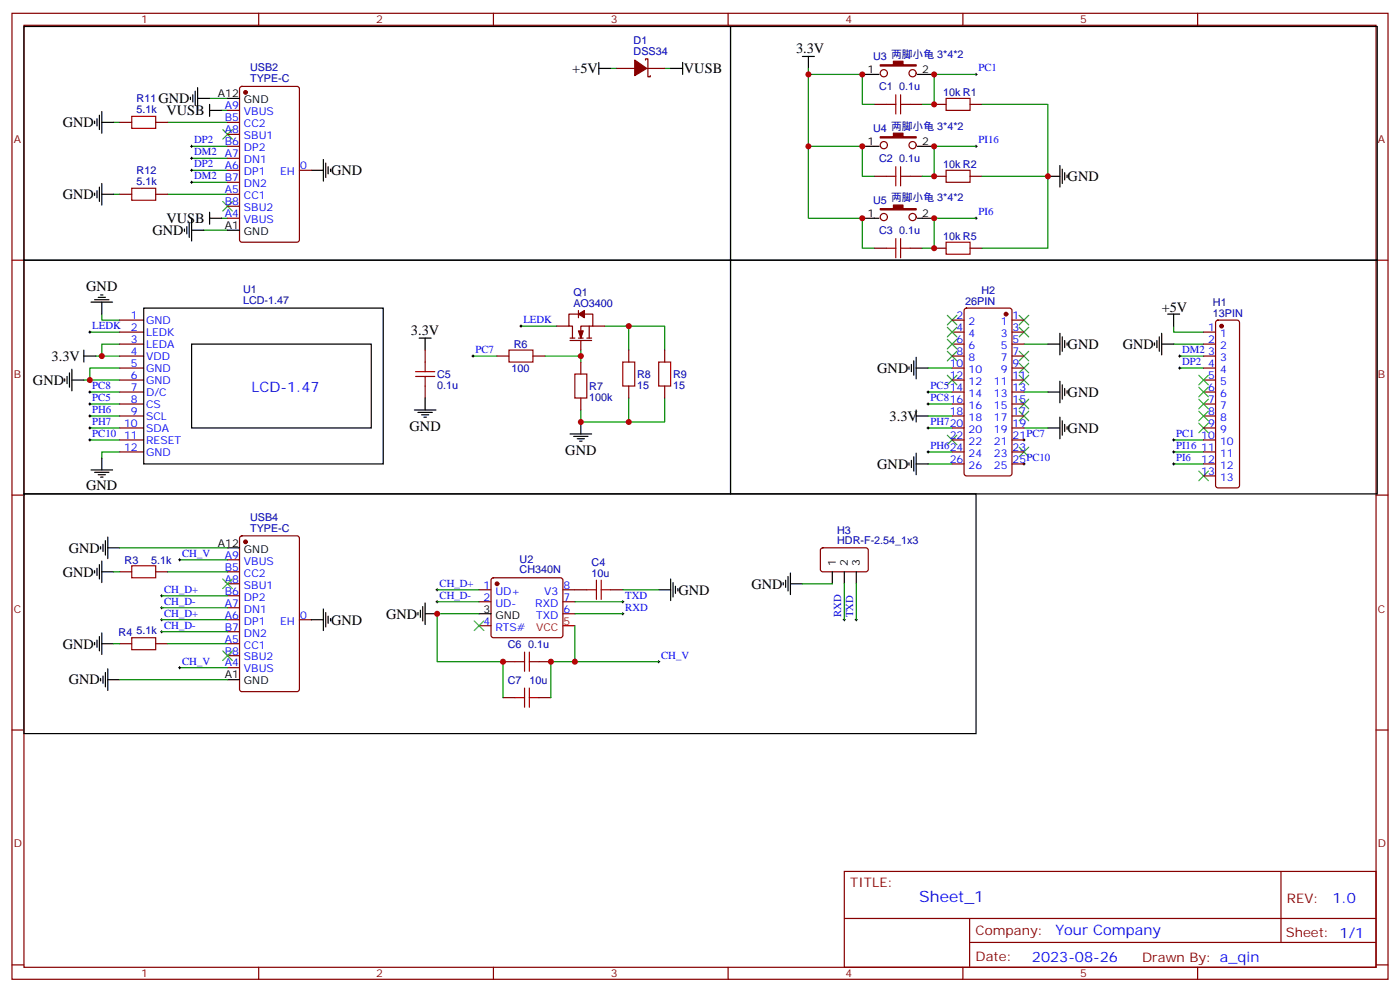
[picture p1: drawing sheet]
<svg xmlns="http://www.w3.org/2000/svg" width="412mm" height="292mm" viewBox="0 0 412 292" stroke-linecap="round" stroke-linejoin="round" font-family="sans-serif">
<g fill="none" stroke="#870000" stroke-width=".35">
<path d="M3.5 3.9h405.4v284.4h-405.4zM7.1 7.4h398.2v277.3h-398.2zM76.2 3.9v3.5M145.3 3.9v3.5M190.1 17.7v-.4h.8v5.3h.7v-.3M214.5 3.9v3.5M283.6 3.9v3.5M352.8 3.9v3.5M35.3 36h3.5M45.9 36h3.5M67 36h3.6M67 32.5h3.6"/>
<path d="M67 39.5h3.6M70.8 25.6l.5-.2h16.2l.6 .5 .1 44.7-.5 .6-16.4 .1-.7-.5v-44.7zM181.7 20.1h5.3M190.5 20.1h5.3M257.5 30.7h3.6M268.1 30.7h3.5M275.2 30.7h3.5M285.8 30.7h3.5M35.3 57.2h3.5M45.9 57.2h3.5M67 57.2h3.6M67 50.1h3.6"/>
<path d="M67 43.1h3.6M67 46.6h3.6M67 53.7h3.6M88.2 50.1h3.5M257.5 51.9h3.6M268.1 51.9h3.5M275.2 51.9h3.5M285.8 51.9h3.5M3.5 76.6h3.6M67 64.2h3.6M67 60.7h3.6M257.5 73.1h3.6"/>
<path d="M268.1 73.1h3.5M275.2 73.1h3.5M285.8 73.1h3.5M405.3 76.6h3.6M35.3 94.2h7M35.3 97.8h7M164 96h3.6M167.9 99.5h1.4M170.4 92.5h-2.8v3.5h1v3.5M170.4 91.4v2.1M170.4 99.5h1.4M172.2 92.5h2.4v3.5h-3.5v3.5"/>
<path d="M172.9 99.5h1.4M173.6 96v3.5M174.6 96h3.6M280.5 94.2h3.5M280.5 97.8h3.5M284.2 90.9l.5-.2h12.7l.6 .4 .1 48.3-.5 .6-12.9 .1-.7-.5v-48.2zM298.1 94.2h3.5M298.1 97.8h3.5M354.5 97.8h3.6M358.3 94.4l.5-.2h5.6l.5 .2 .2 .5v48l-.2 .5-.5 .2h-5.6l-.5-.2-.2-.5v-48zM35.3 104.8h7M35.3 101.3h7"/>
<path d="M35.3 108.3h7M35.3 111.9h7M35.3 115.4h7M35.3 118.9h7M125.2 103v3.6M125.2 113.6v3.6M146.4 104.8h3.5M157 104.8h3.5M167.9 100.2h6.4M171.1 100.2v2.8M171.1 106.6v3.5M171.1 117.2v3.5"/>
<path d="M185.2 103v3.6M185.2 113.6v3.6M195.8 103v3.6M195.8 113.6v3.6M280.5 104.8h3.5M280.5 101.3h3.5M280.5 108.3h3.5M280.5 111.9h3.5M280.5 115.4h3.5M280.5 118.9h3.5M298.1 104.8h3.5M298.1 101.3h3.5"/>
<path d="M298.1 108.3h3.5M298.1 111.9h3.5M298.1 115.4h3.5M298.1 118.9h3.5M354.5 104.8h3.6M354.5 101.3h3.6M354.5 108.3h3.6M354.5 111.9h3.6M354.5 115.4h3.6M354.5 118.9h3.6M35.3 122.4h7M35.3 126h7"/>
<path d="M35.3 129.5h7M35.3 133h7M280.5 122.4h3.5M280.5 126h3.5M280.5 129.5h3.5M280.5 133h3.5M280.5 136.6h3.5M298.1 122.4h3.5M298.1 126h3.5M298.1 129.5h3.5M298.1 133h3.5M298.1 136.6h3.5"/>
<path d="M354.5 122.4h3.6M354.5 126h3.6M354.5 129.5h3.6M354.5 133h3.6M354.5 136.6h3.6M3.5 145.7h3.6M70.8 157.9l.5-.2h16.2l.6 .5 .1 44.7-.5 .6-16.4 .1-.7-.5v-44.7zM354.5 140.1h3.6M405.3 145.7h3.6M35.3 168.3h3.5M45.9 168.3h3.5M67 164.8h3.6"/>
<path d="M67 168.3h3.6M67 175.4h3.6M67 171.8h3.6M67 178.9h3.6M141.1 173.6h3.5M141.1 177.1h3.5M144.9 170.3l.4-.2h19.8l.5 .2 .2 .5v16.2l-.2 .5-.5 .2h-19.8l-.5-.2-.2-.5v-16.2zM165.8 173.6h7.1M165.8 177.1h3.5M179.9 173.6h3.5M241.9 161.5l.5-.2h12.9l.5 .7-.1 5.9-.6 .4-13-.1-.4-.6v-5.6zM35.3 189.5h3.5"/>
<path d="M45.9 189.5h3.5M67 196.5h3.6M67 182.4h3.6M67 185.9h3.6M67 189.5h3.6M67 193h3.6M88.2 182.4h3.5M141.1 184.2h3.5M148.2 194.8h3.5M158.7 194.8h3.6M165.8 180.7h3.5M3.5 214.9h3.6"/>
<path d="M148.2 205.4h3.5M158.7 205.4h3.6M405.3 214.9h3.6M248.7 256.5h156.6v28.2h-156.6zM377.3 256.5v20.9M248.7 270.4h156.5M285.6 277.4h119.6M285.6 270.4v14.1M3.5 284h3.6M76.2 284.7v3.6M145.3 284.7v3.6M214.5 284.7v3.6"/>
<path d="M283.6 284.7v3.6M352.8 284.7v3.6M405.3 284h3.6"/>
<circle cx="260.4" cy="21.6" r="1.06"/>
<circle cx="268.8" cy="21.6" r="1.06"/>
<circle cx="260.4" cy="42.7" r="1.06"/>
<circle cx="268.8" cy="42.7" r="1.06"/>
<circle cx="260.4" cy="63.9" r="1.06"/>
<circle cx="268.8" cy="63.9" r="1.06"/>
</g>
<g fill="none" stroke="#000" stroke-width=".35">
<path d="M7.1 7.8h208.1v68.8h-208.1zM176.4 18.4v3.5M201.1 18.4v3.5M215.2 7.8h190.5v68.8h-190.5zM236.4 16.6h3.5M238.1 16.6v3.5M27.9 35.7v.7M28.6 35v2.1M29.3 33.9v4.2M30 36h3.5M30 32.8v6.4M56.1 28.6v.7"/>
<path d="M56.8 27.9v2.1M57.5 26.8v4.3M58.2 29h3.5M58.2 25.8v6.3M61.7 30.7v3.6M61.7 32.5h3.6M67 29h3.6M176.4 20.1h3.5M197.6 20.1h3.5M254 21.9h4.9M270.2 21.9h5M27.9 56.8v.7"/>
<path d="M28.6 56.1v2.1M29.3 55.1v4.2M30 54v6.4M30 57.2h3.5M91.7 50.1h3.5M95.2 47v6.3M96 48v4.2M96.7 49.1v2.1M97.4 49.8v.7M254 43.1h4.9M270.2 43.1h5M308.7 51.9h3.5"/>
<path d="M312.2 48.7v6.4M312.9 49.8v4.2M313.6 50.8v2.2M314.3 51.5v.7M7.1 76.6h208.1v68.8h-208.1zM54.3 67.4v.7M55 66.7v2.1M55.7 65.7v4.2M56.4 67.8h3.6M56.4 64.6v6.3M61.7 64.2h3.6M61.7 62.5v3.5"/>
<path d="M67 67.8h3.6M215.2 76.6h190.5v68.8h-190.5zM254 64.2h4.9M270.2 64.2h5M26.8 88.9h6.4M27.9 88.2h4.2M28.9 87.5h2.1M29.6 86.8h.7M30 88.9v3.6M42.3 90.7h70.6v45.9h-70.6zM123.5 99.5h3.5M125.2 99.5v3.5"/>
<path d="M312.2 98.1v6.4M312.9 99.2v4.2M341.5 99.2v4.2M342.2 98.1v6.4M344 92.5h3.5M345.7 92.5v3.5M19 111.5v.7M19.8 110.8v2.1M20.5 109.7v4.3M21.2 111.9h3.5M21.2 108.7v6.3M24.7 104.8h3.5"/>
<path d="M24.7 103v3.6M56.4 101.3h53v24.7h-53zM125.2 117.2v3.5M267.8 108v.7M268.5 107.3v2.1M269.2 106.2v4.3M269.9 105.2v6.3M269.9 108.3h3.5M308.7 115.4h3.5M308.7 101.3h3.5M312.2 112.2v6.4M312.9 113.3v4.2"/>
<path d="M313.6 100.2v2.1M313.6 114.3v2.2M314.3 100.9v.7M314.3 115v.7M340.1 100.9v.7M340.8 100.2v2.1M342.2 101.3h3.5M26.8 138.3h6.4M27.9 139h4.2M28.9 139.7h2.1M30 134.8v3.5M122.1 120.7h6.3"/>
<path d="M123.1 121.4h4.3M124.2 122.1h2.1M124.9 122.8h.7M167.9 127.7h6.4M169 128.4h4.2M170 129.2h2.2M170.7 129.9h.7M171.1 124.2v3.5M267.8 136.2v.7M268.5 135.5v2.1M269.2 134.4v4.3M269.9 136.6h3.5"/>
<path d="M269.9 120.7v3.5M269.9 133.4v6.3M269.9 122.4h3.5M308.7 126h3.5M312.2 122.8v6.4M312.9 123.9v4.2M313.6 124.9v2.1M314.3 125.6v.7M7.1 145.4h280.4v70.5h-280.4zM29.6 140.4h.7M31 159.1v4.3M31.7 158.1v6.3"/>
<path d="M27.9 168v.7M28.6 167.3v2.1M29.3 166.2v4.2M29.6 160.9v.7M30 165.1v6.4M30 168.3h3.5M30.3 160.2v2.1M31.7 161.3h3.6M67 161.3h3.6M95.2 179.2v6.4M123.8 179.6v2.1M124.5 178.5v4.3"/>
<path d="M125.2 177.5v6.3M194 173.6h3.6M197.6 170.4v6.4M198.3 171.5v4.2M199 172.5v2.2M199.7 173.2v.8M230.7 171.5v.7M231.4 170.8v2.1M232.1 169.7v4.3M232.8 171.8h3.6M232.8 168.7v6.3M245.2 168.3v3.5"/>
<path d="M248.7 168.3v3.5M252.2 168.3v3.5M27.9 189.1v.7M28.6 188.4v2.1M29.3 187.4v4.2M29.6 199.7v.7M30 186.3v6.4M30 189.5h3.5M30.3 199v2.1M31 197.9v4.3M31.7 196.9v6.3M91.7 182.4h3.5"/>
<path d="M96 180.3v4.2M96.7 181.4v2.1M97.4 182.1v.7M123.1 180.3v.7M125.2 180.7h3.6M141.1 180.7h3.5M31.7 200.1h3.6M67 200.1h3.6"/>
</g>
<g fill="none" stroke="#008700" stroke-width=".35">
<path d="M33.5 36h1.8M49.4 36h17.6M61.7 29h5.3M65.3 32.5h1.7M179.9 20.1h1.8M195.8 20.1h1.8M238.1 20.1v44.1h15.9v8.9h3.5M238.1 21.9h15.9v8.8h3.5M287.5 21.9h-12.3v8.8h-3.6M289.3 30.7h19.4v42.4h-19.4M33.5 57.2h1.8M49.4 57.2h17.6"/>
<path d="M56.4 53.7h10.6M56.4 50.1h10.6M56.4 46.6h10.6M56.4 43.1h10.6M238.1 43.1h15.9v8.8h3.5M287.5 43.1h-12.3v8.8h-3.6M289.3 51.9h19.4M60 67.8h7M65.3 64.2h1.7M287.5 64.2h-12.3v8.9h-3.6M26.5 97.8h8.8M30 92.5v1.7h5.3"/>
<path d="M153.5 96h10.5M178.2 96h17.6v7M185.2 96v7M345.7 96v1.8h8.8M24.7 111.9h10.6M26.5 118.9h8.8M26.5 115.4h8.8M28.2 104.8h7.1M35.3 108.3h-8.8v3.6M35.3 101.3h-5.3v3.5M139.3 104.8h7.1M171.1 103v1.8h-10.6"/>
<path d="M171.1 104.8v1.8M185.2 117.2v7M195.8 117.2v7h-24.7v-3.5M273.4 118.9h7.1M273.4 115.4h7.1M273.4 108.3h7.1M301.6 115.4h7.1M301.6 101.3h7.1M345.7 101.3h8.8M347.5 104.8h7M347.5 108.3h7M26.5 129.5h8.8"/>
<path d="M26.5 126h8.8M26.5 122.4h8.8M35.3 133h-5.3v1.8M273.4 126h7.1M273.4 122.4h7.1M273.4 133h7.1M273.4 136.6h7.1M301.6 126h7.1M345.7 129.5h8.8M345.7 133h8.8M345.7 136.6h8.8M33.5 168.3h1.8"/>
<path d="M35.3 161.3h31.7M47.6 175.4h19.4M47.6 178.9h19.4M49.4 168.3h17.6M52.9 164.8h14.1M128.8 177.1h12.3M128.8 173.6h12.3M169.3 177.1h14.1M183.4 173.6h10.6M236.4 171.8h8.8M248.7 171.8v10.6M252.2 171.8v10.6"/>
<path d="M33.5 189.5h1.8M47.6 182.4h19.4M47.6 185.9h19.4M49.4 189.5h17.6M52.9 196.5h14.1M141.1 180.7h-12.3v14.1h19.4v10.6M169.3 184.2v10.6h24.7M169.3 194.8h-7v10.6M169.3 180.7h14.1M35.3 200.1h31.7"/>
</g>
<g fill="none" stroke="#000" stroke-width=".29">
<path d="M287.2 21.9h.7M287.5 21.6v.7M56.1 53.7h.7M56.1 50.1h.7M56.1 46.6h.7M56.1 43.1h.7M56.4 42.7v.7M56.4 46.2v.8M56.4 49.8v.7M56.4 53.3v.7M287.2 43.1h.7M287.5 42.7v.7"/>
<path d="M287.2 64.2h.7M287.5 63.9v.7M26.1 97.8h.7M26.5 97.4v.7M153.1 96h.7M153.5 95.6v.7M26.1 118.9h.7M26.1 115.4h.7M26.5 115v.7M26.5 118.6v.7M139 104.8h.7M139.3 104.5v.7"/>
<path d="M273 118.9h.8M273 115.4h.8M273.4 115v.7M273.4 118.6v.7M347.1 104.8h.7M347.1 108.3h.7M347.5 104.5v.7M347.5 108v.7M26.1 129.5h.7M26.1 126h.7M26.1 122.4h.7M26.5 122.1v.7"/>
<path d="M26.5 125.6v.7M26.5 129.2v.7M273 126h.8M273 133h.8M273.4 125.6v.7M273.4 132.7v.7M301.3 129.5h.7M301.3 136.6h.7M301.6 129.2v.7M301.6 136.2v.7M345.4 129.5h.7M345.4 136.6h.7"/>
<path d="M345.4 133h.7M345.7 129.2v.7M345.7 132.7v.7M345.7 136.2v.7M47.3 175.4h.7M47.3 178.9h.7M47.6 175v.7M47.6 178.5v.7M52.6 164.8h.7M52.9 164.4v.7M128.4 177.1h.7M128.4 173.6h.7"/>
<path d="M128.8 173.2v.8M128.8 176.8v.7M183.1 177.1h.7M183.4 176.8v.7M47.3 182.4h.7M47.3 185.9h.7M47.6 182.1v.7M47.6 185.6v.7M52.6 196.5h.7M52.9 196.2v.7M183.1 180.7h.7M183.4 180.3v.7"/>
<path d="M193.7 194.8h.7M194 194.4v.7M248.4 182.4h.7M248.7 182.1v.7M251.9 182.4h.7M252.2 182.1v.7"/>
</g>
<g fill="none" stroke="#3c3" stroke-width=".35">
<path d="M65.6 38.1l2.8 2.9M68.4 38.1l-2.8 2.9M65.6 59.3l2.8 2.8M68.4 59.3l-2.8 2.8M279 92.8l2.9 2.8M279 99.9l2.9 2.8M279 96.3l2.9 2.9M281.9 92.8l-2.9 2.8M281.9 96.3l-2.9 2.9M281.9 99.9l-2.9 2.8M300.2 96.3l2.8 2.9M300.2 92.8l2.8 2.8"/>
<path d="M303 96.3l-2.8 2.9M303 92.8l-2.8 2.8M279 103.4l2.9 2.8M279 110.5l2.9 2.8M281.9 103.4l-2.9 2.8M281.9 110.5l-2.9 2.8M300.2 117.5l2.8 2.8M300.2 110.5l2.8 2.8M300.2 106.9l2.8 2.8M300.2 103.4l2.8 2.8M303 106.9l-2.8 2.8M303 117.5l-2.8 2.8"/>
<path d="M303 110.5l-2.8 2.8M303 103.4l-2.8 2.8M353.1 117.5l2.9 2.8M353.1 110.5l2.9 2.8M353.1 114l2.9 2.8M356 117.5l-2.9 2.8M356 110.5l-2.9 2.8M356 114l-2.9 2.8M279 128.1l2.9 2.8M281.9 128.1l-2.9 2.8M300.2 131.6l2.8 2.8M300.2 121l2.8 2.9"/>
<path d="M303 131.6l-2.8 2.8M303 121l-2.8 2.9M353.1 124.6l2.9 2.8M353.1 138.7l2.9 2.8M353.1 121l2.9 2.9M356 124.6l-2.9 2.8M356 138.7l-2.9 2.8M356 121l-2.9 2.9M65.6 170.4l2.8 2.8M68.4 170.4l-2.8 2.8M65.6 191.6l2.8 2.8M68.4 191.6l-2.8 2.8"/>
<path d="M139.7 182.8l2.8 2.8M142.5 182.8l-2.8 2.8"/>
</g>
<g fill="none" stroke="#a10000" stroke-width=".35">
<path d="M38.8 34.3h7.1v3.5h-7.1zM261.1 30.7h2.8M263.9 27.9v5.6M265.3 27.9v5.6M265.3 30.7h2.8M278.7 29h7.1v3.5h-7.1zM38.8 55.4h7.1v3.5h-7.1zM261.1 51.9h2.8M263.9 49.1v5.6M265.3 49.1v5.6M265.3 51.9h2.8M278.7 50.1h7.1v3.6h-7.1z"/>
<path d="M261.1 73.1h2.8M263.9 70.2v5.7M265.3 70.2v5.7M265.3 73.1h2.8M278.7 71.3h7.1v3.5h-7.1zM122.4 110.8h5.7M122.4 109.4h5.7M125.2 106.6v2.8M125.2 110.8v2.8M149.9 103h7.1v3.6h-7.1zM169.3 110.1h3.6v7.1h-3.6zM183.4 106.6h3.6v7h-3.6z"/>
<path d="M194 106.6h3.6v7h-3.6zM38.8 166.5h7.1v3.6h-7.1zM172.9 173.6h2.8M175.7 170.8v5.6M177.1 173.6h2.8M177.1 170.8v5.6M38.8 187.7h7.1v3.5h-7.1zM151.7 194.8h2.8M154.5 191.9v5.7M155.9 194.8h2.8M155.9 191.9v5.7M151.7 205.4h2.8"/>
<path d="M154.5 202.5v5.7M155.9 202.5v5.7M155.9 205.4h2.8"/>
</g>
<g fill="#870000" stroke="#870000" stroke-width=".35">
<path d="M187 17.7l3.5 2.4-3.5 2.2z"/>
<path d="M170.4 97.4h1.4l-.7 2.1z"/>
<path d="M170.4 92.5l1.8-1.1v2.1z"/>
<path d="M259.3 19.1h3.9v-1.1h2.8v1.1h3.9v.3h-10.6z"/>
<path d="M259.3 40.3h3.9v-1.1h2.8v1.1h3.9v.3h-10.6z"/>
<path d="M259.3 61.4h3.9v-1h2.8v1h3.9v.4h-10.6z"/>
<circle cx="72.3" cy="27.2" r=".53"/>
<circle cx="296.3" cy="92.5" r=".53"/>
<circle cx="359.8" cy="96" r=".53"/>
<circle cx="146.4" cy="171.8" r=".53"/>
<circle cx="72.3" cy="159.5" r=".53"/>
</g>
<path d="M165.8 184.2h3.5" fill="none" stroke="#f00" stroke-width=".35"/>
<g fill="#c00">
<circle cx="171.1" cy="124.2" r=".88"/>
<circle cx="185.2" cy="124.2" r=".88"/>
<circle cx="185.2" cy="96" r=".88"/>
<circle cx="171.1" cy="104.8" r=".88"/>
<circle cx="26.5" cy="111.9" r=".88"/>
<circle cx="30" cy="104.8" r=".88"/>
<circle cx="148.2" cy="194.8" r=".88"/>
<circle cx="128.8" cy="180.7" r=".88"/>
<circle cx="169.3" cy="194.8" r=".88"/>
<circle cx="162.3" cy="194.8" r=".88"/>
<circle cx="238.1" cy="21.9" r=".88"/>
<circle cx="238.1" cy="43.1" r=".88"/>
<circle cx="254" cy="21.9" r=".88"/>
<circle cx="275.2" cy="21.9" r=".88"/>
<circle cx="275.2" cy="30.7" r=".88"/>
<circle cx="254" cy="43.1" r=".88"/>
<circle cx="275.2" cy="43.1" r=".88"/>
<circle cx="275.2" cy="51.9" r=".88"/>
<circle cx="254" cy="64.2" r=".88"/>
<circle cx="275.2" cy="64.2" r=".88"/>
<circle cx="275.2" cy="73.1" r=".88"/>
<circle cx="308.7" cy="51.9" r=".88"/>
</g>
<text font-size="4.6" fill="#00f" x="270.8" y="265.5">Sheet_1</text>
<g font-size="4.2">
<text x="234.5" y="15.6">3.3V</text>
<text x="168.6" y="21.6">+5V</text>
<text x="201.5" y="21.6">VUSB</text>
<text x="46.7" y="30.4">GND</text>
<text x="49" y="34">VUSB</text>
<text x="18.5" y="37.4">GND</text>
<text x="97.5" y="51.6">GND</text>
<text x="314.5" y="53.4">GND</text>
<text x="18.5" y="58.6">GND</text>
<text x="49" y="65.7">VUSB</text>
<text x="44.9" y="69.2">GND</text>
<text x="25.4" y="85.6">GND</text>
<text x="342.2" y="91.8">+5V</text>
<text x="121" y="98.5">3.3V</text>
<text x="15.2" y="106.3">3.3V</text>
<text x="314.5" y="102.8">GND</text>
<text x="330.7" y="102.8">GND</text>
<text x="9.7" y="113.3">GND</text>
<text x="258.4" y="109.8">GND</text>
<text x="314.5" y="116.9">GND</text>
<text x="262.1" y="123.9">3.3V</text>
<text x="120.7" y="126.8">GND</text>
<text x="314.5" y="127.5">GND</text>
<text x="166.5" y="133.8">GND</text>
<text x="258.4" y="138">GND</text>
<text x="25.4" y="144.4">GND</text>
<text x="20.2" y="162.7">GND</text>
<text x="18.5" y="169.7">GND</text>
<text x="221.4" y="173.2">GND</text>
<text x="199.8" y="175">GND</text>
<text x="97.5" y="183.9">GND</text>
<text x="113.8" y="182.1">GND</text>
<text x="18.5" y="190.9">GND</text>
<text x="20.2" y="201.5">GND</text>
</g>
<g font-size="4.2" fill="#00f">
<text x="74.1" y="115.4">LCD-1.47</text>
<text x="392.5" y="265.8">1.0</text>
<text x="310.9" y="275.3">Your Company</text>
<text x="304" y="283.1">2023-08-26</text>
</g>
<g font-size="3.9" fill="#800">
<text x="250.5" y="261.1">TITLE:</text>
<text x="379.1" y="265.8">REV:</text>
<text x="287.4" y="275.3">Company:</text>
<text x="378.7" y="275.9">Sheet: 1/1</text>
<text x="287.4" y="283">Date:</text>
<text x="336.4" y="283.1">Drawn By: a_qin</text>
</g>
<g font-size="3.2" fill="#800">
<text x="41.6" y="6.9">1</text>
<text x="110.8" y="6.9">2</text>
<text x="179.9" y="6.9">3</text>
<text x="249.1" y="6.9">4</text>
<text x="318.2" y="6.9">5</text>
<text x="4.1" y="42">A</text>
<text x="405.9" y="42">A</text>
<text x="4.1" y="111.2">B</text>
<text x="405.9" y="111.2">B</text>
<text x="4.1" y="180.3">C</text>
<text x="405.9" y="180.3">C</text>
<text x="4.1" y="249.4">D</text>
<text x="405.9" y="249.4">D</text>
<text x="41.6" y="287.7">1</text>
<text x="110.8" y="287.7">2</text>
<text x="179.9" y="287.7">3</text>
<text x="249.1" y="287.7">4</text>
<text x="318.2" y="287.7">5</text>
</g>
<g font-size="3.2" fill="#000080">
<text x="186.6" y="16.3">DSS34</text>
<text x="186.6" y="13.1">D1</text>
<text x="257.2" y="17.8">U3</text>
<text x="262.5" y="17">两脚小龟 3*4*2</text>
<text x="73.7" y="20.9">USB2</text>
<text x="73.7" y="24.2">TYPE-C</text>
<text x="258.9" y="26.6">C1</text>
<text x="264.9" y="26.6">0.1u</text>
<text x="277.8" y="28.3">10k R1</text>
<text x="40.2" y="33.2">5.1k</text>
<text x="40.2" y="30">R11</text>
<text x="257.2" y="38.9">U4</text>
<text x="262.5" y="38.1">两脚小龟 3*4*2</text>
<text x="258.9" y="47.8">C2</text>
<text x="264.9" y="47.8">0.1u</text>
<text x="40.2" y="51.2">R12</text>
<text x="277.8" y="49.5">10k R2</text>
<text x="40.2" y="54.4">5.1k</text>
<text x="262.5" y="59.3">两脚小龟 3*4*2</text>
<text x="257.2" y="60.1">U5</text>
<text x="258.9" y="68.9">C3</text>
<text x="264.9" y="68.9">0.1u</text>
<text x="277.8" y="70.7">10k R5</text>
<text x="71.6" y="89.4">LCD-1.47</text>
<text x="71.6" y="86.2">U1</text>
<text x="168.9" y="87.1">Q1</text>
<text x="284.3" y="89.6">26PIN</text>
<text x="289.1" y="86.4">H2</text>
<text x="357.3" y="90">H1</text>
<text x="168.9" y="90.3">AO3400</text>
<text x="357.3" y="93.2">13PIN</text>
<text x="151.4" y="102.4">R6</text>
<text x="128.8" y="111.2">C5</text>
<text x="150.7" y="109.5">100</text>
<text x="187.7" y="111.3">R8</text>
<text x="198.3" y="111.3">R9</text>
<text x="128.8" y="114.4">0.1u</text>
<text x="173.6" y="118">100k</text>
<text x="173.6" y="114.8">R7</text>
<text x="187.7" y="114.5">15</text>
<text x="198.3" y="114.5">15</text>
<text x="73.7" y="153.2">USB4</text>
<text x="73.7" y="156.5">TYPE-C</text>
<text x="246.6" y="160.2">HDR-F-2.54_1x3</text>
<text x="246.6" y="157.1">H3</text>
<text x="36.7" y="165.9">R3</text>
<text x="44.5" y="165.9">5.1k</text>
<text x="153" y="165.8">U2</text>
<text x="174.3" y="166.5">C4</text>
<text x="153" y="168.8">CH340N</text>
<text x="174.3" y="169.7">10u</text>
<text x="34.9" y="187.1">R4</text>
<text x="40.2" y="186.7">5.1k</text>
<text x="149.6" y="190.6">C6</text>
<text x="155.5" y="190.6">0.1u</text>
<text x="149.6" y="201.2">C7</text>
<text x="156" y="201.2">10u</text>
</g>
<g font-size="3.2">
<text x="255.5" y="21.6">1</text>
<text x="271.6" y="21.6">2</text>
<text x="64.2" y="28.6">A12</text>
<text x="71.9" y="30.4">GND</text>
<text x="255.5" y="42.7">1</text>
<text x="271.6" y="42.7">2</text>
<text x="255.5" y="63.9">1</text>
<text x="271.6" y="63.9">2</text>
<text x="66.2" y="67.4">A1</text>
<text x="71.9" y="69.2">GND</text>
<text x="64.2" y="160.9">A12</text>
<text x="71.9" y="162.7">GND</text>
<text x="246.2" y="166.5" transform="rotate(-90 246.2 166.5)">1</text>
<text x="249.8" y="166.5" transform="rotate(-90 249.8 166.5)">2</text>
<text x="253.3" y="166.5" transform="rotate(-90 253.3 166.5)">3</text>
<text x="142.4" y="180.3">3</text>
<text x="145.9" y="182.1">GND</text>
<text x="66.2" y="199.7">A1</text>
<text x="71.9" y="201.5">GND</text>
</g>
<g font-size="3.2" fill="#00f">
<text x="288.2" y="21">PC1</text>
<text x="66.2" y="35.7">B5</text>
<text x="66.2" y="32.1">A9</text>
<text x="71.9" y="33.9">VBUS</text>
<text x="66.2" y="39.2">A8</text>
<text x="71.9" y="37.4">CC2</text>
<text x="71.9" y="41">SBU1</text>
<text x="57.1" y="45.7">DM2</text>
<text x="57.1" y="42.2">DP2</text>
<text x="66.2" y="42.7">B6</text>
<text x="66.2" y="46.2">A7</text>
<text x="71.9" y="44.5">DP2</text>
<text x="288.2" y="42.2">PI16</text>
<text x="57.1" y="52.8">DM2</text>
<text x="57.1" y="49.2">DP2</text>
<text x="66.2" y="53.3">B7</text>
<text x="66.2" y="49.8">A6</text>
<text x="71.9" y="48">DN1</text>
<text x="71.9" y="51.5">DP1</text>
<text x="82.5" y="51.5">EH</text>
<text x="88.4" y="49.8">0</text>
<text x="66.2" y="56.8">A5</text>
<text x="71.9" y="55.1">DN2</text>
<text x="71.9" y="58.6">CC1</text>
<text x="66.2" y="60.4">B8</text>
<text x="66.2" y="63.9">A4</text>
<text x="71.9" y="65.7">VBUS</text>
<text x="71.9" y="62.1">SBU2</text>
<text x="288.2" y="63.4">PI6</text>
<text x="38.6" y="93.9">1</text>
<text x="43" y="95.3">GND</text>
<text x="154.2" y="95.1">LEDK</text>
<text x="281.8" y="93.9">2</text>
<text x="285.3" y="95.6">2</text>
<text x="294.8" y="95.6">1</text>
<text x="298.3" y="93.9">1</text>
<text x="27.2" y="96.9">LEDK</text>
<text x="38.6" y="97.4">2</text>
<text x="38.6" y="100.9">3</text>
<text x="43" y="98.8">LEDK</text>
<text x="281.8" y="100.9">6</text>
<text x="281.8" y="97.4">4</text>
<text x="285.3" y="99.2">4</text>
<text x="294.8" y="99.2">3</text>
<text x="298.3" y="97.4">3</text>
<text x="298.3" y="100.9">5</text>
<text x="355.9" y="97.4">1</text>
<text x="355.9" y="100.9">2</text>
<text x="359.4" y="99.2">1</text>
<text x="38.6" y="104.5">4</text>
<text x="38.6" y="108">5</text>
<text x="43" y="102.3">LEDA</text>
<text x="43" y="105.9">VDD</text>
<text x="140.1" y="103.9">PC7</text>
<text x="279.8" y="108">10</text>
<text x="281.8" y="104.5">8</text>
<text x="285.3" y="106.2">8</text>
<text x="285.3" y="102.7">6</text>
<text x="294.8" y="102.7">5</text>
<text x="294.8" y="106.2">7</text>
<text x="298.3" y="104.5">7</text>
<text x="298.3" y="108">9</text>
<text x="348.2" y="107.5">DP2</text>
<text x="348.2" y="103.9">DM2</text>
<text x="355.9" y="104.5">3</text>
<text x="355.9" y="108">4</text>
<text x="359.4" y="102.7">2</text>
<text x="359.4" y="106.2">3</text>
<text x="38.6" y="111.5">6</text>
<text x="43" y="109.4">GND</text>
<text x="43" y="112.9">GND</text>
<text x="279.8" y="111.5">12</text>
<text x="285.3" y="113.3">12</text>
<text x="285.3" y="109.7">10</text>
<text x="292.8" y="113.3">11</text>
<text x="294.8" y="109.7">9</text>
<text x="298.3" y="111.5">11</text>
<text x="355.9" y="111.5">5</text>
<text x="359.4" y="109.7">4</text>
<text x="359.4" y="113.3">5</text>
<text x="27.2" y="118">PC5</text>
<text x="27.2" y="114.5">PC8</text>
<text x="38.6" y="115">7</text>
<text x="38.6" y="118.6">8</text>
<text x="43" y="116.5">D/C</text>
<text x="43" y="120">CS</text>
<text x="274.1" y="118">PC816</text>
<text x="274.1" y="114.5">PC514</text>
<text x="285.3" y="116.8">14</text>
<text x="292.8" y="116.8">13</text>
<text x="298.3" y="115">13</text>
<text x="298.3" y="118.6">15</text>
<text x="355.9" y="115">6</text>
<text x="355.9" y="118.6">7</text>
<text x="359.4" y="116.8">6</text>
<text x="27.2" y="125.1">PH7</text>
<text x="27.2" y="121.6">PH6</text>
<text x="36.5" y="125.6">10</text>
<text x="38.6" y="122.1">9</text>
<text x="43" y="123.5">SCL</text>
<text x="274.1" y="125.1">PH720</text>
<text x="279.8" y="122.1">18</text>
<text x="285.3" y="123.9">18</text>
<text x="285.3" y="120.3">16</text>
<text x="292.8" y="120.3">15</text>
<text x="292.8" y="123.9">17</text>
<text x="298.3" y="122.1">17</text>
<text x="298.3" y="125.6">19</text>
<text x="355.9" y="122.1">8</text>
<text x="355.9" y="125.6">9</text>
<text x="359.4" y="120.3">7</text>
<text x="359.4" y="123.9">8</text>
<text x="27.2" y="128.6">PC10</text>
<text x="36.5" y="129.2">11</text>
<text x="43" y="127">SDA</text>
<text x="43" y="130.6">RESET</text>
<text x="279.8" y="129.2">22</text>
<text x="285.3" y="130.9">22</text>
<text x="285.3" y="127.4">20</text>
<text x="292.8" y="127.4">19</text>
<text x="292.8" y="130.9">21</text>
<text x="298.3" y="129.2">21PC7</text>
<text x="346.4" y="128.6">PC1</text>
<text x="353.9" y="129.2">10</text>
<text x="359.4" y="127.4">9</text>
<text x="359.4" y="130.9">10</text>
<text x="36.5" y="132.7">12</text>
<text x="43" y="134.1">GND</text>
<text x="274.1" y="132.2">PH624</text>
<text x="279.8" y="136.2">26</text>
<text x="285.3" y="138">26</text>
<text x="285.3" y="134.4">24</text>
<text x="292.8" y="134.4">23</text>
<text x="292.8" y="138">25</text>
<text x="298.3" y="132.7">23</text>
<text x="298.3" y="136.2">25PC10</text>
<text x="346.4" y="135.7">PI6</text>
<text x="346.4" y="132.2">PI16</text>
<text x="353.9" y="132.7">11</text>
<text x="353.9" y="136.2">12</text>
<text x="359.4" y="134.4">11</text>
<text x="359.4" y="138">12</text>
<text x="353.9" y="139.7">13</text>
<text x="359.4" y="141.5">13</text>
<text x="53.6" y="163.9">CH_V</text>
<text x="66.2" y="168">B5</text>
<text x="66.2" y="164.4">A9</text>
<text x="71.9" y="166.2">VBUS</text>
<text x="66.2" y="171.5">A8</text>
<text x="71.9" y="169.7">CC2</text>
<text x="71.9" y="173.2">SBU1</text>
<text x="129.5" y="172.7">CH_D+</text>
<text x="142.4" y="173.2">1</text>
<text x="166" y="173.2">8</text>
<text x="48.3" y="174.5">CH_D+</text>
<text x="48.3" y="178">CH_D-</text>
<text x="66.2" y="175">B6</text>
<text x="66.2" y="178.5">A7</text>
<text x="71.9" y="176.8">DP2</text>
<text x="129.5" y="176.2">CH_D-</text>
<text x="142.4" y="176.8">2</text>
<text x="145.9" y="175">UD+</text>
<text x="145.9" y="178.5">UD-</text>
<text x="157.7" y="178.5">RXD</text>
<text x="160.3" y="175">V3</text>
<text x="166" y="176.8">7</text>
<text x="184.1" y="176.2">TXD</text>
<text x="184.1" y="179.8">RXD</text>
<text x="48.3" y="181.5">CH_D+</text>
<text x="48.3" y="185.1">CH_D-</text>
<text x="66.2" y="185.6">B7</text>
<text x="66.2" y="182.1">A6</text>
<text x="71.9" y="180.3">DN1</text>
<text x="71.9" y="183.8">DP1</text>
<text x="82.5" y="183.8">EH</text>
<text x="88.4" y="182.1">0</text>
<text x="142.4" y="183.8">4</text>
<text x="145.9" y="185.6">RTS#</text>
<text x="157.9" y="182.1">TXD</text>
<text x="166" y="180.3">6</text>
<text x="247.8" y="181.7" transform="rotate(-90 247.8 181.7)">RXD</text>
<text x="251.4" y="181.7" transform="rotate(-90 251.4 181.7)">TXD</text>
<text x="66.2" y="189.1">A5</text>
<text x="71.9" y="187.4">DN2</text>
<text x="71.9" y="190.9">CC1</text>
<text x="53.6" y="195.7">CH_V</text>
<text x="66.2" y="192.7">B8</text>
<text x="66.2" y="196.2">A4</text>
<text x="71.9" y="197.9">VBUS</text>
<text x="71.9" y="194.4">SBU2</text>
<text x="194.7" y="193.9">CH_V</text>
</g>
<g font-size="3.2" fill="#f00">
<text x="157.9" y="185.6">VCC</text>
<text x="166" y="183.8">5</text>
</g>
</svg>
